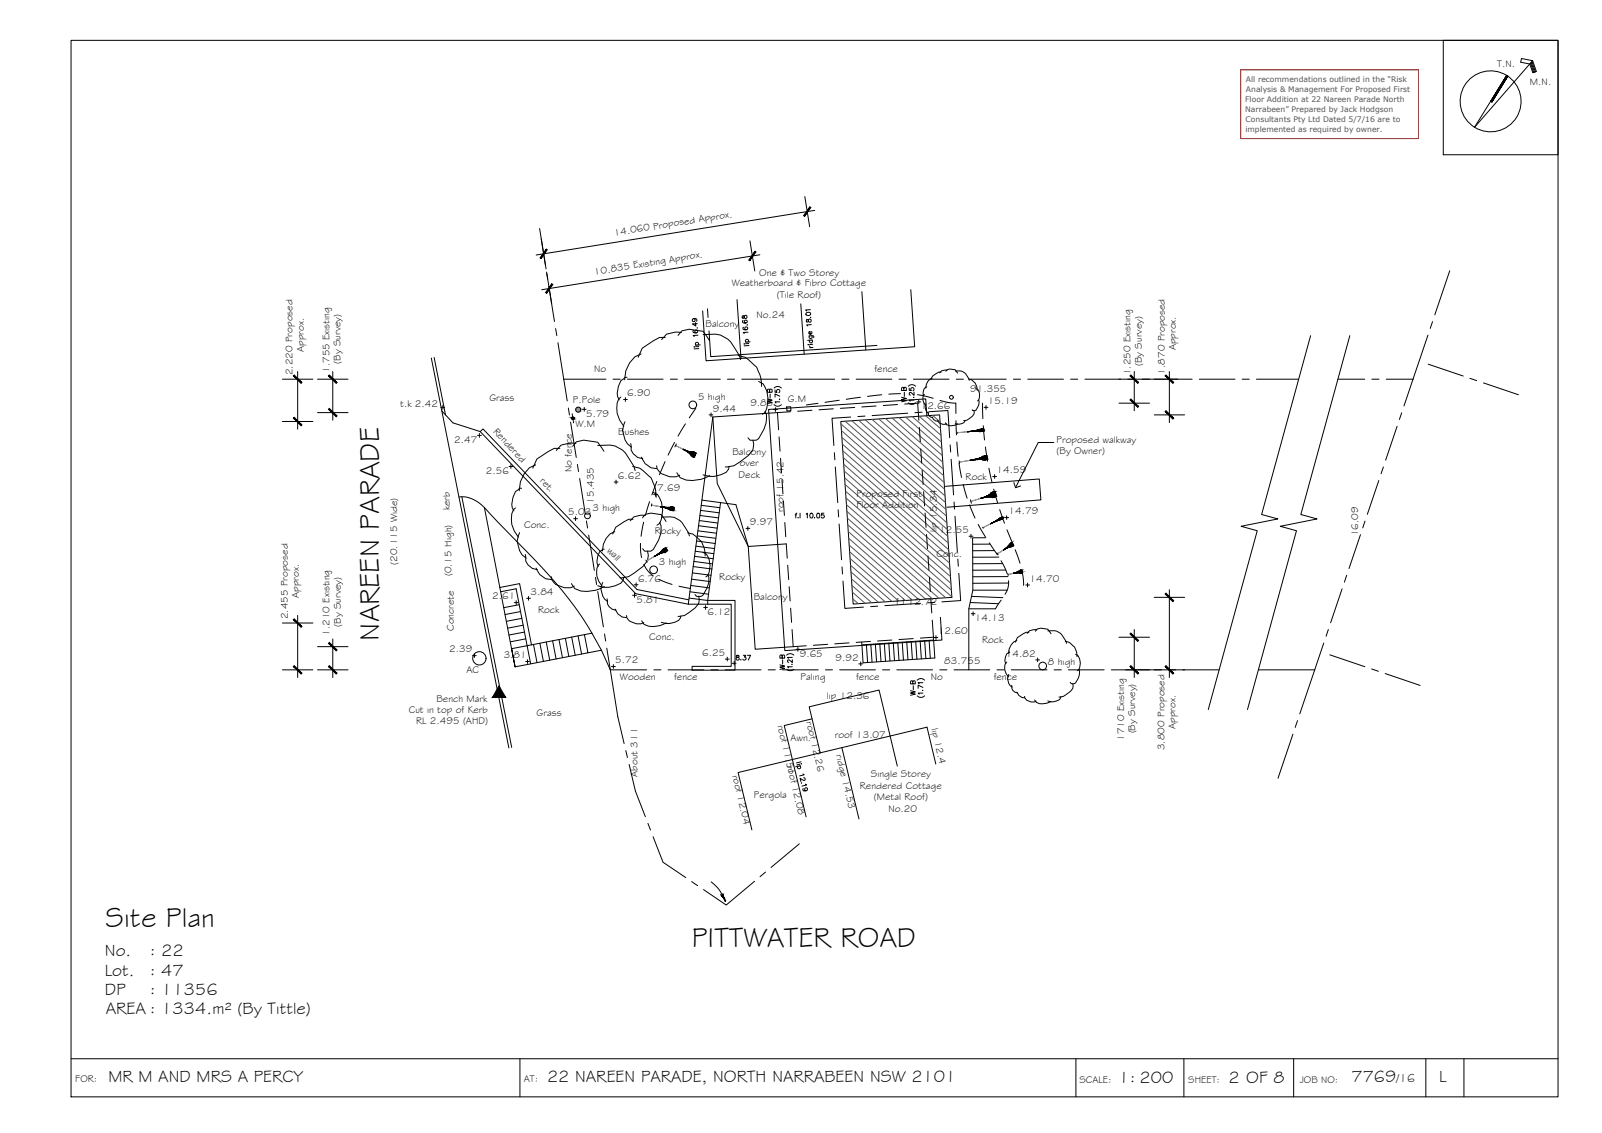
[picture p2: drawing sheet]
<svg xmlns="http://www.w3.org/2000/svg" width="420mm" height="297mm" viewBox="0 0 420 297" stroke-linecap="round" stroke-linejoin="round" font-family="sans-serif">
<!-- layer: NEWWORK -->
<path d="M220.5 110.5l25.9-1.7 3.2 47.8-25.8 1.8z" fill="none" stroke="#000" stroke-width=".26"/>
<!-- layer: EXISTING -->
<g fill="#000" stroke="#000" stroke-width=".26">
<path d="M150.3 109.8h.1zM181.6 119.7l.2 .1zM182.2 118.6l.2 .1zM257.5 113.1h.2zM257.4 112.5h.3zM258.2 119.6l.3-.1zM176.2 133.8l.2 .1zM176.3 133h.2zM258.4 120.5h.2zM260.4 129h.3zM260.8 130.3l.2-.1zM262.4 135.8l.2-.2z"/>
<path d="M262.6 136.1h.2zM174.1 143.9l.3-.1zM174.6 144.6h.2zM265.1 142.5l.1-.1zM265.5 143.2l.2-.1zM267.6 149.5h.2zM267.8 150.2h.1z"/>
<path d="M150 109.6h.2zM150 109.6h.2z"/>
<path d="M150 109.6h.2zM150 109.6h.2z"/>
<path d="M150 109.7h.3zM150 109.7h.3z"/>
<path d="M150 109.5h.2zM150 109.5h.2z"/>
<path d="M150.2 109.5h.2zM150.2 109.5h.2z"/>
<path d="M150.1 109.5h.1zM150.1 109.5h.1z"/>
<path d="M150.1 109.5h.1zM150.1 109.5h.1z"/>
<path d="M150.2 109.5h.3zM150.2 109.5h.3z"/>
<path d="M150 109.5l.2 .1zM150 109.5l.2 .1z"/>
<path d="M150.2 109.6h.3zM150.2 109.6h.3z"/>
<path d="M150 109.6h.2zM150 109.6h.2z"/>
<path d="M150.2 109.6h.3zM150.2 109.6h.3z"/>
<path d="M150 109.6l.2 .1zM150 109.6l.2 .1z"/>
<path d="M150 109.7h.3zM150 109.7h.3z"/>
<path d="M150.3 109.7h.2zM150.3 109.7h.2z"/>
<path d="M150 109.7h.3zM150 109.7h.3z"/>
<path d="M150 109.7l.3 .1zM150 109.7l.3 .1z"/>
<path d="M150 109.8h.3zM150 109.8h.3z"/>
<path d="M150 109.8h.3zM150 109.8h.3z"/>
<path d="M150 109.8h.3zM150 109.8h.3z"/>
<path d="M150.3 109.8h.1zM150.3 109.8h.1z"/>
<path d="M150.1 109.8h.2zM150.1 109.8h.2z"/>
<path d="M150.1 109.8h.2zM150.1 109.8h.2z"/>
<path d="M150.1 109.8l.2 .1zM150.1 109.8l.2 .1z"/>
<path d="M150.1 109.9h.2zM150.1 109.9h.2z"/>
<path d="M150.1 109.9h.2zM150.1 109.9h.2z"/>
<path d="M150.2 109.4h.2zM150.2 109.4h.2z"/>
<path d="M150.2 109.4h.2zM150.2 109.4h.2z"/>
<path d="M150.2 109.4l.2 .1zM150.2 109.4l.2 .1z"/>
<path d="M150.2 109.5h.2zM150.2 109.5h.2z"/>
<path d="M150.2 109.5h.3zM150.2 109.5h.3z"/>
<path d="M150.2 109.5l.3 .1zM150.2 109.5l.3 .1z"/>
<path d="M150.3 109.8h.2zM150.3 109.8h.1z"/>
<path d="M150.2 109.6h.3zM150.2 109.6h.3z"/>
<path d="M150.3 109.7l.2 .1zM150.3 109.7l.2 .1z"/>
<path d="M150.3 109.8h.2zM150.3 109.8h.2z"/>
<path d="M150.3 109.8h.2zM150.3 109.8h.2z"/>
<path d="M150.2 109.6l.3 .1zM150.2 109.6l.3 .1z"/>
<path d="M150.2 109.7h.3zM150.2 109.7h.3z"/>
<path d="M150.3 109.7h.2zM150.3 109.7h.2z"/>
<path d="M179.1 117.8l3.2 1.5zM180 118.3l2.3 1z"/>
<path d="M180 118.3l2.3 1.1zM180.4 118.5l1.9 .9z"/>
<path d="M179.1 117.8l3.2 1.5zM179.1 117.8l3.2 1.5z"/>
<path d="M180.4 118.5l1.9 .9zM180.8 118.8l1.5 .6z"/>
<path d="M180 118.2l2.4 1zM180 118.2l2.4 1z"/>
<path d="M180.8 118.8l1.4 .7zM180.9 118.9l1.3 .6z"/>
<path d="M180.5 118.3l1.9 .9zM180.5 118.3l1.9 .9z"/>
<path d="M180.9 118.9l1.3 .7zM181.2 119.2l1 .4z"/>
<path d="M180.9 118.4l1.5 .7zM180.9 118.4l1.5 .8z"/>
<path d="M181.2 119.2l.9 .4zM181.3 119.3l.8 .3z"/>
<path d="M181.3 119.3l.8 .4zM181.5 119.5l.6 .2z"/>
<path d="M181.2 118.5l1.2 .5zM181.2 118.5l1.2 .6z"/>
<path d="M181.5 119.5l.5 .2zM181.6 119.6l.4 .1z"/>
<path d="M181.6 119.6l.3 .2zM181.6 119.7l.3 .1z"/>
<path d="M181.5 118.5l.9 .4zM181.5 118.5l.9 .5z"/>
<path d="M181.6 119.7l.2 .1zM181.6 119.7l.2 .1z"/>
<path d="M181.6 118.5l.8 .3zM181.6 118.5l.8 .4z"/>
<path d="M181.9 118.6l.5 .2zM181.9 118.6l.5 .2z"/>
<path d="M182 118.6l.4 .1zM182 118.6l.4 .2z"/>
<path d="M182.1 118.6l.3 .1zM182.1 118.6l.3 .1z"/>
<path d="M253.7 113.2l4.3-.4zM254.8 113l3.2-.2z"/>
<path d="M254.8 113l3.2-.3zM255.4 113l2.6-.3z"/>
<path d="M253.7 113.2l4.3-.4zM253.7 113.2l4.3-.4z"/>
<path d="M254.9 113.1l3.1-.3zM254.9 113.1l3.1-.3z"/>
<path d="M255.4 113l2.6-.3zM256 112.9l2-.2z"/>
<path d="M256 112.9l1.9-.2zM256.3 112.8l1.6-.2z"/>
<path d="M255.4 113.1l2.6-.2zM255.4 113.1l2.6-.3z"/>
<path d="M256.3 112.8l1.6-.2zM256.6 112.7l1.3-.1z"/>
<path d="M256 113.1l2-.2zM256 113.1l2-.2z"/>
<path d="M256.6 112.7l1.3-.1zM256.8 112.7l1.1-.1z"/>
<path d="M256.3 113.1l1.6-.2zM256.3 113.1l1.7-.2z"/>
<path d="M256.8 112.7l1.1-.1zM257.1 112.6h.8z"/>
<path d="M256.7 113.1l1.2-.1zM256.7 113.1l1.2-.2z"/>
<path d="M257.1 112.6l.7-.1zM257.2 112.6l.6-.1z"/>
<path d="M256.8 113.1l1-.1zM256.8 113.1l1.1-.1z"/>
<path d="M257.2 112.6l.5-.1zM257.4 112.5h.3z"/>
<path d="M257.2 113.1h.6zM257.2 113.1l.6-.1z"/>
<path d="M257.4 119.9l1.3-.2zM257.6 119.8l1.1-.1z"/>
<path d="M257.3 113.1h.5zM257.3 113.1h.5z"/>
<path d="M257.4 113.1h.3zM257.4 113.1h.4z"/>
<path d="M257.6 119.8l1.1-.2zM257.9 119.7l.8-.1z"/>
<path d="M257.4 112.5h.3zM257.4 112.5h.2z"/>
<path d="M257.9 119.7l.7-.1zM258 119.6h.6z"/>
<path d="M258 119.6l.6-.1zM258.2 119.6l.4-.1z"/>
<path d="M258.2 119.6l.3-.1zM258.2 119.6l.3-.1z"/>
<path d="M173.1 132.8l3.6 .7zM174.1 133l2.6 .5z"/>
<path d="M174.1 133l2.6 .5zM174.5 133.2l2.2 .3z"/>
<path d="M173.1 132.8l3.6 .6zM173.1 132.8l3.6 .7z"/>
<path d="M174.5 133.2l2.2 .3zM175 133.3l1.7 .2z"/>
<path d="M174.1 133l2.6 .4zM174.1 133l2.6 .4z"/>
<path d="M175 133.3l1.7 .3zM175.3 133.4l1.4 .2z"/>
<path d="M174.6 133l2.1 .3zM174.6 133l2.1 .4z"/>
<path d="M175.3 133.4l1.3 .3zM175.5 133.5l1.1 .2z"/>
<path d="M175.1 133l1.6 .3zM175.1 133l1.6 .3z"/>
<path d="M175.5 133.5l1.1 .2zM175.7 133.6l.9 .1z"/>
<path d="M175.3 133l1.4 .2zM175.3 133l1.4 .3z"/>
<path d="M175.7 133.6l.9 .1zM175.9 133.7h.7z"/>
<path d="M175.6 133l1.1 .2zM175.6 133l1.1 .2z"/>
<path d="M175.9 133.7l.6 .1zM176.1 133.8h.4z"/>
<path d="M176.1 133.8h.4zM176.2 133.8h.3z"/>
<path d="M175.8 133l.8 .1zM175.8 133l.9 .2z"/>
<path d="M176.1 133h.5zM176.1 133l.5 .1z"/>
<path d="M176.2 133h.4zM176.2 133h.4z"/>
<path d="M176.3 133h.2zM176.3 133h.3z"/>
<path d="M176.2 133.8l.2 .1zM176.2 133.8l.2 .1z"/>
<path d="M254.4 120.7l4.5-.7zM255.6 120.5l3.3-.5z"/>
<path d="M254.4 120.7l4.5-.7zM254.4 120.7l4.5-.7z"/>
<path d="M255.6 120.5l3.3-.6zM256.2 120.3l2.7-.4z"/>
<path d="M256.2 120.3l2.6-.4zM256.8 120.1l2-.2z"/>
<path d="M255.6 120.5l3.3-.4zM255.6 120.5l3.3-.5z"/>
<path d="M256.8 120.1l2-.3zM257.1 120.1l1.7-.3z"/>
<path d="M256.2 120.5l2.7-.4zM256.2 120.5l2.7-.4z"/>
<path d="M257.1 120.1l1.7-.3zM257.4 119.9l1.4-.1z"/>
<path d="M257.1 130.7l4-1.2zM258.2 130.3l2.9-.8z"/>
<path d="M256.8 120.5l2.1-.3zM256.8 120.5l2.1-.4z"/>
<path d="M257.1 120.5l1.7-.3zM257.1 120.5l1.8-.3z"/>
<path d="M257.5 120.5l1.3-.2zM257.5 120.5l1.3-.3z"/>
<path d="M257.7 120.5l1-.1zM257.7 120.5l1.1-.2z"/>
<path d="M258.2 130.3l2.9-.9zM258.7 130.1l2.4-.7z"/>
<path d="M258.1 120.5h.6zM258.1 120.5l.6-.1z"/>
<path d="M257.1 130.7l4-1.1zM257.1 130.7l4-1.2z"/>
<path d="M258.2 120.5h.5zM258.2 120.5h.5z"/>
<path d="M258.3 120.5h.3zM258.3 120.5h.4z"/>
<path d="M258.7 130.1l2.4-.7zM259.2 129.9l1.9-.5z"/>
<path d="M258.2 130.4l3-.8zM258.2 130.4l3-.8z"/>
<path d="M259.2 129.9l1.9-.6zM259.5 129.7l1.6-.4z"/>
<path d="M258.8 130.3l2.4-.6zM258.8 130.3l2.4-.7z"/>
<path d="M259.5 129.7l1.5-.5zM259.8 129.5l1.2-.3z"/>
<path d="M259.3 130.3l1.9-.5zM259.3 130.3l1.9-.5z"/>
<path d="M259.7 137.3l3.2-1.6zM260.6 136.9l2.3-1.2z"/>
<path d="M259.8 129.5l1.1-.3zM259.9 129.4l1-.2z"/>
<path d="M259.9 129.4l1-.3-.7 .1zM260.2 129.2l.7-.1z"/>
<path d="M259.6 130.3l1.6-.4zM259.6 130.3l1.6-.5z"/>
<path d="M260 130.2l1.2-.3zM260 130.2l1.2-.3z"/>
<path d="M260.2 129.2l.6-.2zM260.3 129.1l.5-.1z"/>
<path d="M260.3 129.1l.5-.1zM260.4 129h.4z"/>
<path d="M260.1 130.3l1-.2zM260.1 130.3l1.1-.4-.1 .2z"/>
<path d="M259.7 137.3l3.2-1.5zM259.7 137.3l3.2-1.6z"/>
<path d="M260.5 130.3l.6-.2zM260.5 130.3l.6-.2z"/>
<path d="M260.4 129h.3zM260.4 129h.3z"/>
<path d="M260.7 130.3l.4-.1zM260.7 130.3l.4-.2z"/>
<path d="M260.8 130.3l.2-.1zM260.8 130.3l.3-.1z"/>
<path d="M261 136.7l1.9-1zM260.6 136.9l2.3-1.2z"/>
<path d="M261 136.7l1.9-1zM261.4 136.4l1.5-.7z"/>
<path d="M260.6 136.9l2.3-1.1zM260.6 136.9l2.3-1.1z"/>
<path d="M261.4 136.4l1.5-.7zM261.6 136.3l1.3-.6z"/>
<path d="M261.1 136.7l1.8-.9zM261.1 136.7l1.8-.9z"/>
<path d="M261.6 136.3l1.3-.6zM261.9 136.1l1-.4z"/>
<path d="M261.5 136.5l1.4-.7zM261.5 136.5l1.4-.7z"/>
<path d="M261.9 136.1l.9-.4zM262 136.1l.8-.4z"/>
<path d="M261.7 136.5l1.2-.6zM261.7 136.5l1.2-.7z"/>
<path d="M262 136.1l.8-.5zM262.2 135.9l.6-.3z"/>
<path d="M262 136.3l.9-.4zM262 136.3l.9-.4z"/>
<path d="M262.2 135.9l.5-.3zM262.3 135.8l.4-.2z"/>
<path d="M262.3 135.8l.4-.2zM262.4 135.8l.3-.2z"/>
<path d="M262.1 136.3l.8-.3zM262.1 136.3l.8-.4z"/>
<path d="M262.4 136.2l.5-.2zM262.4 136.2l.5-.2z"/>
<path d="M262.5 136.2l.3-.2zM262.5 136.2l.4-.2z"/>
<path d="M262.6 136.2l.2-.1zM262.6 136.2l.2-.2z"/>
<path d="M262.4 135.7l.2-.1zM262.4 135.7h.2z"/>
<path d="M171.5 145.9l3.3-1.9zM172.4 145.4l2.4-1.4z"/>
<path d="M172.4 145.4l2.4-1.4zM172.8 145.1l2-1.1z"/>
<path d="M171.5 145.9l3.3-1.8zM171.5 145.9l3.3-1.9z"/>
<path d="M172.8 145.1l2-1.1zM173.2 144.8l1.6-.8z"/>
<path d="M172.5 145.5l2.3-1.4zM172.5 145.5l2.3-1.4z"/>
<path d="M173.2 144.8l1.5-.9zM173.4 144.6l1.3-.7z"/>
<path d="M172.9 145.2l2-1zM172.9 145.2l1.9-1.1z"/>
<path d="M173.4 144.6l1.3-.7zM173.7 144.4l1-.5z"/>
<path d="M173.4 145l1.5-.8zM173.4 145l1.5-.8z"/>
<path d="M173.7 144.3v.1l.9-.6zM173.7 144.3l.9-.5z"/>
<path d="M173.7 144.3l.9-.5zM174 144.1l.6-.3z"/>
<path d="M173.6 144.9l1.3-.6zM173.6 144.9l1.3-.7z"/>
<path d="M174 144.1l.5-.3zM174.1 144l.4-.2z"/>
<path d="M173.9 144.8l1-.5zM173.9 144.8l1-.5z"/>
<path d="M174.1 144l.3-.2zM174.1 143.9l.3-.1z"/>
<path d="M174.1 144.8l.8-.4zM174.1 144.8l.8-.5z"/>
<path d="M174.2 143.9l.2-.1zM174.2 143.9l.1-.1z"/>
<path d="M174.4 144.7l.4-.2zM174.4 144.7l.5-.3z"/>
<path d="M174.5 144.7l.3-.2zM174.5 144.7l.3-.2z"/>
<path d="M174.6 144.7l.2-.1zM174.6 144.7l.2-.2z"/>
<path d="M263.1 144.2l2.5-1.6zM263.8 143.8l1.8-1.2z"/>
<path d="M263.8 143.8l1.8-1.2zM264.1 143.5l1.5-.9z"/>
<path d="M263.1 144.2l2.5-1.5zM263.1 144.2l2.5-1.5z"/>
<path d="M264.1 143.5l1.5-.9zM264.4 143.2l1.2-.6z"/>
<path d="M263.8 143.8l1.8-1.1zM263.8 143.8l1.8-1.1z"/>
<path d="M264.5 143.1l-.1 .1 1.1-.7zM264.5 143.1l1-.6z"/>
<path d="M264.7 142.9l-.2 .2 1-.6zM264.7 142.9l.8-.4z"/>
<path d="M264.2 143.6l1.5-.8zM264.2 143.6l1.4-.9z"/>
<path d="M264.8 142.8l.6-.4zM264.8 142.8l.6-.4z"/>
<path d="M264.5 143.5l1.2-.7zM264.5 143.5l1.2-.7z"/>
<path d="M264.9 142.6l-.1 .2 .6-.4zM264.9 142.6l.5-.2z"/>
<path d="M264.9 142.6l.4-.2zM265 142.6l.3-.2z"/>
<path d="M264.7 143.4l1-.5zM264.7 143.4l1-.6z"/>
<path d="M265.1 142.5l.2-.1zM265.1 142.5l.2-.1z"/>
<path d="M265 143.3l.7-.4zM265 143.3l.7-.4z"/>
<path d="M265.1 142.5l.1-.1zM265.1 142.5l.1-.1z"/>
<path d="M265.1 143.3l.6-.3zM265.1 143.3l.6-.4z"/>
<path d="M265.3 143.2l.4-.1zM265.3 143.2l.4-.2z"/>
<path d="M265.4 143.2l.3-.1zM265.4 143.2l.3-.1z"/>
<path d="M265.5 143.2l.2-.1zM265.5 143.2l.2-.1z"/>
<path d="M265.7 150.3l2.3-.5zM266.3 150.1l1.7-.3z"/>
<path d="M266.3 150.1l1.7-.3zM266.6 150l1.4-.3z"/>
<path d="M265.7 150.3l2.3-.5zM265.7 150.3l2.3-.5z"/>
<path d="M266.6 150l1.4-.3zM266.9 149.9l1.1-.2z"/>
<path d="M266.4 150.2l1.6-.3zM266.4 150.2l1.6-.4z"/>
<path d="M266.9 149.9l1.1-.2zM267.1 149.9l.9-.2z"/>
<path d="M266.7 150.2l1.3-.3zM266.7 150.2l1.3-.3z"/>
<path d="M267.1 149.9l.8-.2zM267.2 149.8l.7-.1z"/>
<path d="M267 150.1l1-.1zM267 150.1l1-.2z"/>
<path d="M267.2 149.8l.7-.2zM267.3 149.7l.6-.1z"/>
<path d="M267.1 150.2l.9-.2zM267.1 150.2l.9-.2z"/>
<path d="M267.3 149.7l.6-.1zM267.5 149.6h.4z"/>
<path d="M267.3 150.2l.7-.2zM267.3 150.2l.7-.2z"/>
<path d="M267.5 149.6l.3-.1zM267.6 149.6l.2-.1z"/>
<path d="M267.6 149.6l.2-.1zM267.6 149.5h.2z"/>
<path d="M267.4 150.2l.6-.1zM267.4 150.2l.6-.2z"/>
<path d="M267.6 150.2l.3-.1zM267.6 150.2l.4-.1z"/>
<path d="M267.7 150.2h.2zM267.7 150.2l.2-.1z"/>
<path d="M267.6 149.5h.2zM267.6 149.5h.1z"/>
</g>
<!-- layer: TEXT -->
<g fill="#000" stroke="#000" stroke-width=".26">
<path d="M189.2 234.8l.2-.1 .4 .6zM189.8 235.5l.5 .9z"/>
<path d="M130.9 179.8l1.7 3h-3.4zM129.2 182.8h3.4z"/>
<path d="M189.2 234.8l.7 .6zM189.2 234.8l.7 .6z"/>
<path d="M189.5 235.1l.4 .4zM189.5 235.1l.4 .4z"/>
<path d="M189.6 235.2l.4 .5zM189.6 235.2l.4 .5z"/>
<path d="M189.4 234.7l.4 .6zM189.4 234.7l.3-.2v.5z"/>
</g>
<!-- layer: HATCH -->
<g fill="none" stroke="#545454" stroke-width=".26">
<path d="M220.6 111.1l27.6 24.2M220.7 112.9l27.6 24.1M220.8 114.7l27.6 24.1M220.9 116.4l27.7 24.2M221.1 118.2l27.6 24.1M221.2 120l27.6 24.1M221.7 110.4l26.4 23.1M223.4 110.3l24.6 21.5M225.2 110.2l22.6 19.8M227 110.1l20.7 18.1M228.7 110l18.9 16.5M230.5 109.8l17 14.9"/>
<path d="M232.2 109.7l15.2 13.3M234 109.6l13.3 11.6M235.8 109.5l11.3 9.9M237.5 109.4l9.5 8.3M239.3 109.3l7.6 6.6M241.1 109.1l5.7 5M242.8 109l3.9 3.4M244.6 108.9l1.9 1.7M246.4 108.8h.1M221.3 121.7l27.6 24.2M221.4 123.5l27.6 24.1M221.5 125.3l27.7 24.1"/>
<path d="M221.6 127l27.7 24.2M221.8 128.8l27.6 24.1M221.9 130.5l27.6 24.2M222 132.3l27.6 24.2M222.1 134.1l25.9 22.6M222.2 135.8l24.1 21M222.4 137.6l22.1 19.4M222.5 139.4l20.2 17.7M222.6 141.1l18.4 16.1M222.7 142.9l16.5 14.4M222.8 144.6l14.7 12.8M223 146.4l12.7 11.2"/>
<path d="M223.1 148.2l10.8 9.5M223.2 149.9l9 7.9M223.3 151.7l7.1 6.2M223.4 153.5l5.2 4.5M223.5 155.2l3.4 3M223.7 157l1.4 1.3"/>
</g>
<!-- layer: BORDER -->
<g fill="none" stroke="#000" stroke-width=".26">
<path d="M18.6 10.6h390v277h-390zM378.5 10.6h30.1v30h-30.1zM395.5 20l-4.2 6.8M401.4 16.6l.8 2.4M401.6 16.4l.9 2.5M401.8 16.1l.9 2.8M402 15.9l.9 2.8-.9 .4-.8-2.3-2.4-.5 .2-1 3 .6-15.3 17.5 8.5-13.6M18.6 277.6h390M136.4 277.6v10M282.2 277.6v10M310.5 277.6v10M339.3 277.6v10"/>
<path d="M374 277.6v10M383.9 277.6v10"/>
<circle cx="390.9" cy="26.6" r="8"/>
</g>
<g fill="#000" stroke="#000" stroke-width=".26">
<path d="M395.2 19.8l-4.2 6.8zM395.2 19.8l.2 .2-4.4 6.6z"/>
<path d="M395.4 20l-4.4 6.6 .3 .2zM395.4 20l-4.1 6.8z"/>
</g>
<!-- layer: VEGSPREAD -->
<g fill="none" stroke="#000" stroke-width=".26">
<path d="M164.5 98.9h-.6l-1.1 .9-.6 1.5-.3 1.8 .1 .9 .4 .9M168.1 92.8l-1.6 .7-1.4 1.7-1 2-.3 2.4M174.5 88.5h-1.5l-4.5 2.8-1.1 2.4M177.8 87.9l1-1.1 1.9-.5 3.7 .6 1.6 2.3M178.7 87.2l-1.6-.1-2.3 .5-1.3 1.4M184.4 87.7a7 7 0 0 1 7.3 2l2.2 3.5 .3 1.1M193.6 93.2l1.8 .5 .9 .6 2.1 1.9 .5 1.1a7.6 7.6 0 0 1 .8 4M244.4 99.2a2.59 2.59 0 0 0-1.6 2.5M246.8 97.6a3.1 3.1 0 0 0-2.7 1.9M248.1 97.3a1.82 1.82 0 0 1 2.8 .2l.2 .3M248.4 97.1a1.9 1.9 0 0 0-1.9 .7M250.5 97.3a2.99 2.99 0 0 1 3.7 2.4"/>
<path d="M254 99.3a3 3 0 0 1 2.3 3.1M146.8 117.6h-1.5l-4.5 2.7-1.1 2.4M150.2 117l1-1.2 1.9-.4 3.7 .5 1.6 2.4M151.1 116.3l-1.7-.1-2.2 .5-1.3 1.4M156.8 116.8a7 7 0 0 1 7.2 1.9l2.3 3.6 .3 1.1M162.8 104.1l-.5 .4a6.6 6.6 0 0 0 1.3 7.3M163.9 110.6a4.9 4.9 0 0 0 1.8 6.7M165.4 116.3l.1 .6a3.1 3.1 0 0 0 3.1 3.4M168.2 119.8a4.1 4.1 0 0 0 4 3.1M197.5 115.4l.2 1.1-.2 1.4-1.2 1.5-3.8 2.7-2.3 .3M199 100l1.2 .7a7.2 7.2 0 0 1 .5 7.4l-.8 .5M200.6 107.9l.4 .8a8.6 8.6 0 0 1-2 6.3l-.7 .4h-1.6l-.5-.6"/>
<path d="M242.5 103.4a2.18 2.18 0 0 0 .2 2.9M242.9 105.8a1.87 1.87 0 0 0 .6 2.5M243.1 101.5h-.2a1.85 1.85 0 0 0-.6 2.2M243.4 108a1.25 1.25 0 0 0 1.2 1.5M244.5 109.3l.1 .3a1.64 1.64 0 0 0 1.4 .8M246 110.2v.2a1.64 1.64 0 0 0 2.2 .7M248 110.8a2 2 0 0 0 2.8 .5l.4-.2M253.1 110.3a1.9 1.9 0 0 1-2.6 .8M255.4 107.6l.1 .5a2.9 2.9 0 0 1-2.6 2.2h-.2M256 101.9a2.09 2.09 0 0 1 .4 3.2M256.6 104.8a2.48 2.48 0 0 1-.8 2.8h-.6l-.2-.2M135.2 133.2l-.5 .4a6.6 6.6 0 0 0 1.3 7.2"/>
<path d="M136.3 139.7a4.9 4.9 0 0 0 1.7 6.6M136.8 128h-.5l-1.1 .9-.7 1.5-.3 1.8 .1 .9 .5 .8M140.5 121.9l-1.6 .7-1.4 1.6-1 2.1-.3 2.4M161.2 139.4a5.2 5.2 0 0 0-3.2 5.1M165.9 122.3l1.9 .4 .8 .7 2.2 1.9 .4 1.1a7.6 7.6 0 0 1 .9 4M166 136.1h-1.1l-3.4 2.1-.8 1.8M168.5 135.7l.8-.9 1.4-.3 2.7 .4 1.3 1.8M169.2 135.2l-1.2-.1-1.7 .4-1 1M171.3 129.1l1.2 .6a7.2 7.2 0 0 1 .6 7.5l-.8 .5M172.2 122.1l.1 .8a4.4 4.4 0 0 0 6 1.7M173 137l.4 .8a8.6 8.6 0 0 1-2.1 6.3l-.6 .4h-1.6l-.6-.6M173.4 135.6a5.1 5.1 0 0 1 6.1 2.4l1.1 1.7 .2 .8"/>
<path d="M177.5 123.9l.9 1.3a8.1 8.1 0 0 0 7.7-.5M180.3 139.7a5.4 5.4 0 0 1 4 3.1l.5 1.3 .1 1.7M191.2 122.3l-.1 .7-.6 .8a6.6 6.6 0 0 1-6.1 .7M137.8 145.4l.1 .6a3.1 3.1 0 0 0 3 3.3M140.6 148.9a4.2 4.2 0 0 0 4 3M144.6 151.2l.1 .7a4.4 4.4 0 0 0 5.9 1.8M149.9 153l.8 1.3a8.1 8.1 0 0 0 7.8-.5M157.3 147.9a3.1 3.1 0 0 0-.7 3.2l.4 1.3 .8 1.2M158.1 152.7a3.7 3.7 0 0 0 1.3 5M158.5 144a2.28 2.28 0 0 0-1.7 1.8l-.2 1.3 .4 1.3M159.2 157l.1 .5a2.29 2.29 0 0 0 2.3 2.5M161.3 159.7a3.1 3.1 0 0 0 3 2.2"/>
<path d="M163.6 151.4l-.1 .7-.7 .8a6.6 6.6 0 0 1-6 .7M169.8 144.5l.2 1.1-.2 1.4-1.2 1.5-3.7 2.7-2.3 .3M183.2 156.4l.2 .8-.2 1-.8 1.1-2.9 2.1-1.7 .2M184.4 144.8a3.4 3.4 0 0 1 1.8 3.5l-.5 2.5-.6 .4M185.6 150.7a4 4 0 0 1-.2 3.5l-1 1.8-.5 .4h-1.2l-.4-.5M164.3 161.4l.1 .5a3.3 3.3 0 0 0 4.5 1.3M168.3 162.7l.6 1a6 6 0 0 0 5.9-.4M178.5 161.5v.5a4.2 4.2 0 0 1-4.6 1.3l-.5-.2M264 173.6a2.87 2.87 0 0 0 .4 3.8M264.6 176.8a2.49 2.49 0 0 0 .8 3.4M264.8 171a1.79 1.79 0 0 0-1.2 2.1l.2 .9M265.3 179.7a1.68 1.68 0 0 0 1.6 2"/>
<path d="M266.7 167.9a3.4 3.4 0 0 0-2.2 3.4M269.9 165.8h-.8l-2.3 1.4-.5 1.2M271.5 165.5l.5-.6 1-.2 1.8 .3 .8 1.2M272 165.1a2.61 2.61 0 0 0-2.6 .9M274.8 165.4a3.4 3.4 0 0 1 4.1 1.6l.8 1.7M279.4 168.1a3.9 3.9 0 0 1 3.1 4.1M281.4 179.3v1.2a5.3 5.3 0 0 1-3.7 2.2M282.1 171.5a2.81 2.81 0 0 1 .5 4.3M282.9 175.5a3.4 3.4 0 0 1-1.1 3.8h-.8l-.3-.4M266.7 181.5a2.03 2.03 0 0 0 2 1.5M268.7 182.6l.1 .4a2.18 2.18 0 0 0 2.9 .8M271.4 183.5a2.69 2.69 0 0 0 3.8 .6l.5-.2"/>
<path d="M278.2 182.7v.3a2.89 2.89 0 0 1-3.4 .8"/>
<circle cx="181.7" cy="106.2" r="1.01"/>
<circle cx="249.5" cy="104.2" r=".5"/>
<circle cx="154.1" cy="135.2" r=".75"/>
<circle cx="171.4" cy="149.4" r="1.01"/>
<circle cx="273.5" cy="174.6" r="1.01"/>
</g>
<!-- layer: BOUNDARY -->
<g fill="none" stroke="#000" stroke-width=".26">
<path d="M141.5 59.9l1.6 9.6M143.3 71.3l.3 1.9M143.9 75l1.5 9.3M380.2 71l-3.9 11.5M145.7 86.1l.3 1.9M146.3 89.8l2.5 15.3M147.9 99.4h11M160.8 99.4h1.9M164.5 99.4h9.4M175.8 99.4h1.9M179.5 99.4h9.4M190.8 99.4h1.9"/>
<path d="M194.5 99.4h9.4M205.8 99.4h1.9M209.5 99.4h9.4M220.8 99.4h1.9M224.5 99.4h9.4M239.6 99.4h9.3M250.8 99.4h1.9M254.5 99.4h9.4M265.8 99.4h1.9M269.5 99.4h9.4M280.8 99.4h1.9M284.6 99.4h9.3"/>
<path d="M295.8 99.4h1.9M299.5 99.4h9.4M310.8 99.4h1.9M314.5 99.4h9.4M325.8 99.4h1.9M329.5 99.4h11.1M350.9 99.4h7M359.8 99.4h1.9M363.6 99.4h7M370.6 99.4l-2.4 7M374.5 87.9l-3.9 11.5M374.6 95.5l9.2 3.1"/>
<path d="M375.7 84.3l-.6 1.8M385.5 99.2l1.8 .6M149.1 107l.3 1.8M149.7 110.7l1.4 9.2M366.4 111.8l-3 8.8M367.6 108.2l-.6 1.8M389.1 100.4l9.2 3.1M151.4 121.8l.3 1.8M152 125.5l1.5 9.2M153.8 136.6l.3 1.8M358 136.6l-.6 1.8M361.6 126l-3 8.8"/>
<path d="M362.8 122.4l-.6 1.8M154.4 140.3l1.5 9.2M156.2 151.4l.3 1.8M156.8 155.1l1.4 9.3M352 154.4l-3 8.9M353.2 150.8l-.6 1.8M356.8 140.2l-3 8.8M158.5 166.2l.3 1.9M159.1 169.9l1 5.7M160.1 175.6l1.9 12.4 1.7 6.9M160.1 175.6h9.5M171.5 175.6h1.8"/>
<path d="M175.2 175.6h9.4M186.5 175.6h1.8M190.2 175.6h9.4M201.5 175.6h1.8M205.2 175.6h9.4M216.5 175.6h1.8M220.2 175.6h9.4M231.5 175.6h1.8M235.2 175.6h9.4M246.5 175.6h1.8M250.2 175.6h9.4M261.5 175.6h1.8"/>
<path d="M265.2 175.6h9.4M276.5 175.6h1.8M280.2 175.6h9.4M291.5 175.6h1.8M295.2 175.6h9.4M306.5 175.6h1.8M310.2 175.6h9.6M330 175.6h14.8M344.8 175.6l-3.9 11.5M347.2 168.6l-2.4 7M348.4 165l-.6 1.8M348.8 171.7l9.2 3.1"/>
<path d="M359.7 175.4l1.8 .6M363.3 176.6l9.2 3.1M164.1 196.8l.5 1.8M339.1 192.5l-3.9 11.5M340.3 188.9l-.6 1.8M165 200.4l1.7 7 2.6 6.7M169.9 215.9l.7 1.7M171.3 219.4l2.6 6.7 6 4M181.4 231.1l1.6 1.1M197.9 231l-7.4 6.3-6-4.1M200.8 228.6l-1.5 1.2M209.6 221.2l-7.4 6.2"/>
</g>
<!-- layer: EXISTING -->
<g fill="none" stroke="#000" stroke-width=".26">
<path d="M113.1 93.9l20.4 102.2M113.9 93.7l2.9 15.1M115.9 107.8l2.9 3.1 7.1 2.2M125.9 113.1l.8-.6 40.4 42.1 13.6 2.7M125.9 113.1l40.8 42.6 13.8 2.7M150.1 108.5l.3 2.4M177.4 116.4l-.4 .8M181.2 119.5l.9 .4M181.7 118.3l1 .5M187 109.3l-2.9 21.8 8.9 1.2 3.2 11 1.9 26.9 9.9-.7M187 109.3l1.1 17.5 8.1 16.5 10-.7 .3 3.7M203.9 108.2l.3 4.5"/>
<path d="M203.9 108.2l-16.9 1.1M204.3 114.5l.3 3.8M206.3 106.7l1.1-.1v1.1l-1 .1zM207.3 107.9l-3.4 .3M212.9 107.6l-3.7 .2M218.6 107.2l-3.8 .2M224.2 106.8l-3.8 .3M229.8 106.4l-3.8 .3M235.4 106.1l-3.7 .2M237.3 105.9l3.4-.2 .3 4.5M241.1 112.1l.3 3.7M241.5 117.7l.2 3.7"/>
<path d="M251 113.3v.4M258.1 112.4l-1.3 .2M258.2 113.1l-1.4 .1M258.9 119.4l-1.4 .2M120.4 130.3a8 8 0 0 1 6.6 2.8l1.9 2a319.4 319.4 0 0 1 18.6 19.8 79.3 79.3 0 0 1 7.7 11.1M121.1 130.2l13.1 65.8M127 133.1l4.1 20.9M170.9 132.1l-.1 .6M175.6 133.7l1.1 .2M175.8 132.8l1.1 .2M183 139.2l4.9 .6M183.2 137.8l4.9 .7"/>
<path d="M183.4 136.5l4.9 .6M183.6 135.1l4.9 .7M183.7 133.8l4.9 .6M183.9 132.5l4.9 .6M184.1 131.1l-2.3 17.4M189 131.8l-3.4 25.6M204.7 120.2l.3 3.7M205.1 125.8l.2 3.7M205.5 131.4l.2 3.7M205.8 137l.3 3.7M241.9 123.3l.2 3.7M242.2 128.9l.3 3.7"/>
<path d="M242.6 134.5l.3 3.8M251.6 120.9l.1 .6M254.5 131l.3 .9M257.7 138.2l.2 .3M259.1 120.5l-1.4 .2M261.1 128.8l-1.3 .4M261.5 130.1l-1.3 .4M262.9 135.5l-1 .5M263.2 135.9l-1 .5M131.1 154l5.2-1 3.1 16.1M131.1 154l.2 1.1M132.1 159.3l3 15.5-.9-4.7 4-.8 1 4.7"/>
<path d="M136.2 158.5l-4.1 .8-.8-4.2 4.1-.7 2.8 14.9 15.1-2.9 .9 4.7-19.1 3.7M169.4 146.8l.3 .6M174.7 143.5l-1 .6M175.2 144.3l-1.1 .7M180.7 156.8l4.9 .6M180.9 155.1l4.9 .7M181.2 153.5l4.8 .6M181.4 151.8l4.9 .7M181.6 150.2l4.9 .6M181.8 148.5l-1.3 9.9h11.3v16.3h-10.3v1h11.3v-18.3h-7.2M181.8 148.5l4.9 .7M182 147.2l4.9 .6"/>
<path d="M182.2 145.9l4.9 .6M182.3 144.5l4.9 .7M182.5 143.2l4.9 .6M182.7 141.8l4.9 .7M182.9 140.5l4.9 .6M206.6 148.2l.2 3.7M207 153.8l.2 3.8M207.4 159.4l.2 3.8M243 140.1l.3 3.8M243.4 145.7l.2 3.8M243.8 151.4l.2 3.7M244.1 157l.3 3.7"/>
<path d="M254.1 159.6h7M254.5 158l7.4 .3M254.8 156.4l8.2 .3M255.2 154.7h8.9M258.6 141h-3.5l.1 13.7-1.1 4.9v16M259.7 142.7h-4.6M260.8 144.3l-5.7 .1M261.5 145l.3 .5M262 146.1h-6.9M263 147.8h-7.9M263.8 149.5h-8.7M264.3 150.4l.1 .5"/>
<path d="M264.4 151.2h-9.3M264.5 152.9h-9.3M265.5 142.2l-.8 .5M265.9 143l-.7 .5M268 149.4l-.7 .2M268.1 150.1l-.7 .2M136.5 160.3l-4.1 .8M136.9 162.1l-4.1 .8M137.2 163.9l-4.1 .8M137.6 165.7l-4.1 .8M137.9 167.5l-4.1 .8M139.9 169l1 4.7"/>
<path d="M141.6 168.6l.9 4.8M143.3 168.3l.9 4.8M144.9 168l.9 4.8M146.6 167.7l.9 4.7M148.3 167.4l.9 4.7M149.9 167l1 4.8M151.6 166.7l.9 4.8M155.2 166l-1.9 .4M155.2 166l2.5 4.5M157.7 170.5l-3.5 .6M157.7 170.5l2.4 5.1M207.7 165.1l.3 4.4"/>
<path d="M211.5 169.3l-3.5 .2M217.1 168.9l-3.8 .3M222.7 168.5l-3.8 .3M227.2 169l.3 4.7M228.3 168.2l-3.8 .2M228.4 168.9l.3 4.7M229.6 168.8l.3 4.7M230.7 168.8l.4 4.7M231.9 168.7l.3 4.7M233.1 168.6l.3 4.7M233.9 167.8l-3.7 .3M234.3 168.5l.3 4.7"/>
<path d="M235.5 168.4l.3 4.7M236.6 168.4l.3 4.7M237.8 168.3l.3 4.7M239 168.2l.3 4.7M239.5 167.4l-3.7 .3M240.2 168.1l.3 4.7M241.3 168l.3 4.7M242.5 168l.3 4.6M243.7 167.9l.3 4.7M244.5 162.6l.3 4.5M244.8 167.1l-3.4 .2M244.8 167.1l.1 .7"/>
<path d="M244.9 167.8l.3 4.7-18.8 1.3-.4-5.5M244.9 167.8l-18.9 1.3"/>
</g>
<!-- layer: TEXT1 -->
<g fill="none" stroke="#000" stroke-width=".26">
<path d="M185.6 157.4v1"/>
<circle cx="150.2" cy="109.6" r=".24"/>
<circle cx="151.7" cy="107.4" r=".67"/>
</g>
<!-- layer: TEXT -->
<g fill="none" stroke="#000" stroke-width=".26">
<path d="M186.5 231.2l1.7 1.5 1.2 1.9-.2 .2-.2-.3M189.6 234.2l.7 2.2"/>
<circle cx="125.7" cy="172.6" r="1.75"/>
</g>
<!-- layer: ROOFPLAN EXIST. -->
<path d="M210 79.7l.9 13.2M226 76.5l1.1 15.3M238.9 75.9l1 15-45.6 3.1-1-15.4M184.3 81.5l.9 13.1 9.1-.6M185.6 81l.1 2.2M186 86.8l.4 6.7 43.6-2.9M213 188.5l-7.3 1.7 2.1 8.9 7.3-1.7M215.1 197.4l-2.9-12.1 18.4-4.4 4.7 19.9M215.1 197.4l28-6.8 2.3 9.7M220.8 196l4.5 18.7M211.4 214.2l-3.6-15.1-14.2 3.4 3.6 15.1" fill="none" stroke="#000" stroke-width=".26"/>
<!-- layer: HGTS_11 -->
<g fill="none" stroke="#000" stroke-width=".26">
<path d="M181.9 86.6h-.1a.57 .57 0 0 0 .6 .7 .57 .57 0 0 0 .5-.7 .39 .39 0 0 0-.6 .1 .39 .39 0 0 0 .3 .6M181.9 83.5a.39 .39 0 0 1 .4 .5 .39 .39 0 0 1-.6 .3 .39 .39 0 0 1 0-.7l1 .1-.1 .5M182.1 91h.1M182.4 84.6l.1 .9-.9-.6h1.3M182.9 85.9l-.1 .1M183.1 90.4a.4 .4 0 0 0 0-.6 .4 .4 0 0 0-.6 .1 .4 .4 0 0 0 .1 .6M183.1 87.9l-1.3 .1 .3 .2M183.3 90.9h-.9M183.3 91.4l-1.3 .1M183.6 90.4l-1.2 .1M194.7 82.8v.5l.3 .2 .2-.6 .4-.3a.44 .44 0 0 1 .3 .5 .44 .44 0 0 1-.4 .4l-.4-.7zM194.9 84l-.1 .1a.61 .61 0 0 0 .5 .7 .61 .61 0 0 0 .7-.5 .39 .39 0 0 0-.4-.4 .39 .39 0 0 0-.4 .4 .39 .39 0 0 0 .4 .4"/>
<path d="M195 85.8l-.1 .1a.57 .57 0 0 0 .6 .6 .57 .57 0 0 0 .5-.7 .39 .39 0 0 0-.6 .1 .39 .39 0 0 0 .3 .6M195.2 90.2h.1M196 85.1l-.1 .1M196.2 89.7a.4 .4 0 0 0 0-.6 .4 .4 0 0 0-.6 0 .4 .4 0 0 0 .1 .6M196.2 87.1l-1.3 .1 .3 .3M196.4 90.1h-.9M196.4 90.6l-1.2 .1M196.8 89.6l-1.3 .1M211.4 82.1a.61 .61 0 0 1 .8-.3 .61 .61 0 0 1 .4 .7 .62 .62 0 0 1-.8 .3 .62 .62 0 0 1-.4-.7zM211.5 83.8l.1 .6h.3a.5 .5 0 0 1 .1-.6 .5 .5 0 0 1 .6-.1l.1 .5-.2 .3-.4-.2-.2-.5zM212 90.4h.1M212.2 88.1l1.1-.1 .1 .5"/>
<path d="M212.4 90.7l.3 .4M212.5 81.2l-1.2 .1 .2 .2M212.6 83.2h.1M212.8 86.9a.39 .39 0 0 1 .1 .6 .39 .39 0 0 1-.6 0 .39 .39 0 0 1 0-.6l.2 .7M212.8 85.1l-1.2 .1 .2 .3M212.8 88a.39 .39 0 0 1 .1 .6 .39 .39 0 0 1-.6 0 .39 .39 0 0 1 .1-.5M212.9 89.1a.41 .41 0 0 1 .1 .6 .41 .41 0 0 1-.6 .1 .41 .41 0 0 1 0-.6M213.1 89.1l-1.3 .1M213.2 90.3h-.9M213.2 91.1l-.8 .1M115.6 106.8h1M116.1 106.3v1"/>
<path d="M125.2 114.1h1M125.7 113.6v1.1M152.7 107.3h1M153.2 106.8v1M163.5 104.7h1M164 104.2v1M186 108.8h1M186.5 108.3v1M240.5 105.4h1M241 104.9v.9M258.1 106.8h1M258.6 106.3v1"/>
<path d="M133.5 122.3h1M134 121.8v1M150.5 136h1M150.9 135.5v1M161.1 126.4h1M161.6 125.9v1M171.4 129.6h1M171.9 129.1v1M195.7 138.5h.9M196.1 138v1M208.5 135h.4M209 134.5l-.3 .3v1"/>
<path d="M209.3 135.7l.1 .1M209.8 134.5v1.3M211.4 134.8l.3-.3v1.3M212.6 134.6a.58 .58 0 0 1 .6 .6 .58 .58 0 0 1-.6 .6l-.2-.5zM213.6 135.7l.1 .1M214.4 134.6a.58 .58 0 0 1 .6 .6 .58 .58 0 0 1-.6 .6l-.2-.5zM216.1 134.5h-.6l-.1 .6a.44 .44 0 0 1 .7 0 .44 .44 0 0 1-.1 .6 .44 .44 0 0 1-.6-.1M260.4 124.9h1M260.9 124.4v1M263.5 135.7h1M264 135.2v1M134.9 158h1"/>
<path d="M135.4 157.5v1M138.1 156.9h1M138.6 156.4v1M165.9 156.1h1M166.3 153.3h1M166.4 155.6v1M166.8 152.8v1M184.6 159.3h1M185 158.8v1M254.2 140.6h1M254.7 140.1v1M269 153.4h1"/>
<path d="M269.5 152.9v1M123.9 171.9h1M124.4 171.4v1M137.9 173.4h1M138.4 172.9v1M160.4 174.7h1M160.9 174.2v1M190.2 172.8h1M190.7 172.3v1M192.1 173.9h.9M192.6 173.4v1M193.2 171.9v.3l.7 .4a.41 .41 0 0 1-.4 .5 .41 .41 0 0 1-.5-.5l.8-.5v-.2z"/>
<path d="M194.3 172.9l.1 .1M195 171.8h.6l-.4 .5a.42 .42 0 0 1 .4 .7 .42 .42 0 0 1-.8-.2M196 171.8h.9l-.6 1.3M208.8 170.2h1M209.3 169.7v1M225.2 174h1M225.7 173.5v1M245 167.1h1M245.5 166.7v1M254.7 160.9h1M255.2 160.4v1M271.6 173h1"/>
<path d="M272.1 172.5v1M210.1 199.7l-1.2 .3M209.7 200.8a.39 .39 0 0 1 .2 .5 .39 .39 0 0 1-.5 .2 .39 .39 0 0 1-.1-.6M209.8 200.3l-.8 .2M209.9 200.8l-1.2 .2M210.1 200.2h.1M210.3 205.2l-.1 .1M210.6 202.9l.3 .2-1.2 .3M210.7 206.7l-.1 .1a.57 .57 0 0 0 .7 .6 .57 .57 0 0 0 .4-.8 .39 .39 0 0 0-.6 .2 .39 .39 0 0 0 .4 .5M210.8 203.9l.3 .2-.1 .5-1.1-.5 .1 .8M211.3 205.6l.2 .2-1.2 .3"/>
</g>
<!-- layer: 0.13 -->
<g fill="none" stroke="#000" stroke-width=".26">
<path d="M343.7 88l-12.8 46.9 4.2 1.2-9.6 1.9 4.2 1.1-12.8 46.9M354 88l-12.8 46.9 4.2 1.2-9.6 1.9 4.2 1.1-12.8 46.9M176.9 116l-1.7 3.3M179.8 111.1l-2 3.2M182.5 107.1l-1.7 2.5M214.5 105.7l-3 .5M220.1 104.9l-3.7 .6M225.7 104.2l-3.8 .5M231.3 103.5l-3.8 .4M236.2 103.2l-3.1 .1M240.6 103.5l4.1 .9M246.5 105l2.3 .5 1.9 .2v2.7"/>
<path d="M250.7 110.3l.2 3.7M251 115.9l.3 3.7M257.7 105.7l.1 4M257.9 111.6l.3 3.8M258.5 117.2l.5 3.7M168.8 136.9l-.7 3.7M170.4 131.5l-1.1 3.6M172.3 126.2l-1.3 3.5M174.4 121l-1.4 3.5M251.5 121.5l.7 3.7M252.6 127l1 3.6M254.3 132.4l1.4 3.4"/>
<path d="M256.6 137.5l1.8 3.3M259.4 122.8l.8 3.6M260.6 128.2l1 3.6M262.2 133.6l1.2 3.6M264.1 138.9l1.4 3.5M168 142.5l.3 3.7M168.9 148v.1a7.1 7.1 0 0 0 2.3 2.8M172.8 151.9l3.5 1.3M178.1 153.7l3 .6M259.5 142.3l2.1 3.1M262.5 147l1.6 3.4M262.6 157.3l-1.5 2.3"/>
<path d="M264.5 152.2v.2a5.3 5.3 0 0 1-.9 3.4M266.2 144.1l1.3 3.6M268 149.5l.5 4"/>
</g>
<!-- layer: TEXT1 -->
<g fill="#989898" stroke="#989898" stroke-width=".26">
<path d="M151.6 106.9h.2zM151.5 106.9h.3z"/>
<path d="M151.5 106.9h.4zM151.4 106.9h.5z"/>
<path d="M151.4 106.9l.6 .1zM151.3 107h.7z"/>
<path d="M151.3 107l.8 .1zM151.3 107l.8 .1z"/>
<path d="M151.3 107.1h.8zM151.3 107.1h.8z"/>
<path d="M151.2 107.1l1 .1zM151.2 107.1l1 .1z"/>
<path d="M151.2 107.2l1 .1zM151.2 107.2l1 .1z"/>
<path d="M151.1 107.3l1.1 .1zM151.1 107.3l1.1 .1z"/>
<path d="M151.1 107.4h1.1zM151.1 107.4l1.1 .1z"/>
<path d="M151.1 107.5h1.1zM151.1 107.5l1.1 .1z"/>
<path d="M151.2 107.6h1zM151.2 107.6l.9 .1z"/>
<path d="M151.2 107.7h.9zM151.2 107.7l.9 .1z"/>
<path d="M151.3 107.8h.8zM151.3 107.8h.7z"/>
<path d="M151.3 107.8h.7zM151.3 107.8l.6 .1z"/>
<path d="M151.4 107.9h.5zM151.4 107.9h.4z"/>
<path d="M151.5 107.9h.3zM151.5 107.9h.2z"/>
</g>
<!-- layer: EXISTING -->
<path d="M177.2 116.8a13.3 13.3 0 0 0 5.2 1.9 .68 .68 0 0 1-.4 1 .68 .68 0 0 1-.9-.6 12.5 12.5 0 0 0-3.9-2.3zM251 113.5l4.7-.6 1.6-.4a.4 .4 0 0 1 .6 0 .4 .4 0 0 1 0 .5 .4 .4 0 0 1-.5 .1h-2.6zM170.9 132.4l3.5 .6h1.4a.53 .53 0 0 1 .8 0 .53 .53 0 0 1-.1 .8l-2.1-.7zM251.6 121.2l3.9-.7 2.1-.7a.69 .69 0 0 1 .7-.3 .69 .69 0 0 1 .6 .5v.2a.73 .73 0 0 1-1.2 .3h-1.7zM254.6 131.4a17.6 17.6 0 0 0 6.1-2.4 .71 .71 0 0 1 .5 .9 .71 .71 0 0 1-1 .4 14 14 0 0 0-5.6 1.1zM257.8 138.3l4.6-2.5a.31 .31 0 0 1 .4-.2 .31 .31 0 0 1 .2 .4 .31 .31 0 0 1-.4 .2zM169.6 147.1l3.1-1.9 1.2-1.1a.49 .49 0 0 1 .6-.3 .49 .49 0 0 1 .4 .6 .49 .49 0 0 1-.6 .3l-1.9 .8zM261.6 145.2l2.4-1.6 .8-.8a.45 .45 0 0 1 .5-.4 .45 .45 0 0 1 .4 .6 .45 .45 0 0 1-.6 .3l-1.1 .4zM264.4 150.6l2.8-.8a.41 .41 0 0 1 .6-.3 .41 .41 0 0 1 .1 .7 .41 .41 0 0 1-.6 0z" fill="none" stroke="#989898" stroke-width=".26"/>
<!-- layer: WORK BY OWNER -->
<path d="M248 127.5l24.6-1.9 .4 5.5-24.6 1.9" fill="none" stroke="#000" stroke-width=".26"/>
<!-- layer: 0 -->
<path d="M276.4 116h-4.1l-6 11.9M265.9 126.5l.4 1.4 1.4-.5" fill="none" stroke="#000" stroke-width=".26"/>
<!-- layer: ROOFPLAN NEW -->
<g fill="none" stroke="#000" stroke-width=".26">
<path d="M218.8 118.7l.2 1.9M223.1 109.3l-4.9 .4 .5 7.1M226.9 109.1l-1.9 .1M238.1 108.3l-9.4 .7M241.8 108.1l-1.8 .1M243.1 109l-.3-4.4-41.2 2.8 4.2 63.2 41.2-2.8-.4-6M243.7 107.9l4.9-.3 .5 7.2M249.2 116.6l.1 1.9M219.1 122.4l.6 9.4M219.8 133.6l.1 1.9M220.1 137.4l.6 9.3M249.5 120.4l.6 9.3"/>
<path d="M250.2 131.6l.1 1.9M250.5 135.4l.6 9.3M220.8 148.6l.2 1.9M221.1 152.4l.5 7.1 4.9-.3M230.2 158.9l-1.8 .1M241.4 158.2l-9.3 .6M245.2 157.9l-1.9 .1M251.2 146.6l.1 1.8M251.5 150.3l.5 7.2-5 .3"/>
</g>
<!-- layer: DIMENSION -->
<g fill="none" stroke="#000" stroke-width=".26">
<path d="M211.1 51.5l1.3 7.9M213.7 55.2l-73.1 11.7M142 62.6l1.2 7.9M143.4 71.7l1.3 7.9M196.7 63.2l1.3 7.8M199.3 66.8l-57.2 9.2M74.1 99.4h8M78.1 97.4v15.1M83.3 99.4h8M87.3 97.4v12.8M293.5 99.4h8M297.5 97.4v10.3"/>
<path d="M302.7 99.4h8M306.7 97.4v13.4M74.1 110.5h8M83.3 108.2h8M293.5 105.7h8M302.7 108.8h8M302.7 156.6h8M306.7 154.6v23M74.1 175.6h8M74.1 163.3h8M78.1 161.3v16.3M83.3 175.6h8"/>
<path d="M83.3 169.5h8M87.3 167.5v10.1M293.5 175.6h8M293.5 167.1h8M297.5 165.1v12.5M302.7 175.6h8"/>
</g>
<!-- layer: 0 -->
<g fill="#000" stroke="#000" stroke-width=".26">
<path d="M212.4 54.2l-1.6 2.3 .2 .2zM212.4 54.2l.3 .2-1.7 2.3z"/>
<path d="M143.3 65.3l-1.4 2.5 1.6-2.3zM143.3 65.3l-1.4 2.5-.3-.2z"/>
<path d="M144.7 74.4l-1.4 2.5 1.7-2.3zM144.7 74.4l-1.4 2.5-.2-.2z"/>
<path d="M198 65.9l-1.6 2.3 .2 .1zM198 65.9l.3 .2-1.7 2.2z"/>
<path d="M77.2 109.4l-.3 .2 2.3 1.8zM76.9 109.6l2.3 1.8-.2 .2z"/>
<path d="M76.9 98.5l2.1 2 .2-.2zM77.2 98.3l2 2-2.3-1.8z"/>
<path d="M86.2 107.3l2.2 1.8-2-2zM86.2 107.3l2.2 1.8-.2 .2z"/>
<path d="M86.2 98.5l2 2 .2-.2zM86.2 98.5l.2-.2 2 2z"/>
<path d="M296.6 104.6l-.2 .2 2.2 1.8zM296.4 104.8l2.2 1.8-.2 .2z"/>
<path d="M296.4 98.5l2 2 .2-.2zM296.4 98.5l.2-.2 2 2z"/>
<path d="M305.8 107.7l-.2 .2 2.2 1.8zM305.6 107.9l2.2 1.8-.2 .2z"/>
<path d="M305.6 98.5l2 2 .2-.2zM305.6 98.5l.2-.2 2 2z"/>
<path d="M305.6 155.7l2 2 .2-.2zM305.8 155.5l2 2-2.2-1.8z"/>
<path d="M77.2 174.5l-.3 .2 2.3 1.8zM76.9 174.7l2.3 1.8-.2 .2z"/>
<path d="M76.9 162.4l2.1 2.1 .2-.3zM77.2 162.2l2 2-2.3-1.8z"/>
<path d="M86.2 174.7l2.2 1.8-2-2zM86.2 174.7l2.2 1.8-.2 .2z"/>
<path d="M86.2 168.6l2 2 .2-.2zM86.2 168.6l.2-.2 2 2z"/>
<path d="M296.6 174.5l-.2 .2 2.2 1.8zM296.4 174.7l2.2 1.8-.2 .2z"/>
<path d="M296.4 166.2l2 2 .2-.2zM296.6 166l2 2-2.2-1.8z"/>
<path d="M305.8 174.5l-.2 .2 2.2 1.8zM305.6 174.7l2.2 1.8-.2 .2z"/>
</g>
<!-- layer: TEXT -->
<path d="M325.4 18.3h46.6v18h-46.6z" fill="none" stroke="#f00" stroke-width=".26"/>
<g font-size="7.5">
<text x="99.4" y="168" transform="rotate(-90 99.4 168)">NAREEN PARADE</text>
<text x="27.7" y="243.2">Site Plan</text>
<text x="181.4" y="248.3">PITTWATER ROAD</text>
</g>
<g font-size="4.5">
<text x="27.5" y="250.8">No.</text>
<text x="39.3" y="250.8">: 22</text>
<text x="27.5" y="255.7">Lot.</text>
<text x="39.3" y="255.7">: 47</text>
<text x="27.5" y="260.7">DP</text>
<text x="39.3" y="260.7">: 11356</text>
<text x="27.7" y="265.7">AREA : 1334.m² (By Tittle)</text>
<text x="28.4" y="283.6">MR M AND MRS A PERCY</text>
<text x="143.5" y="283.6">22 NAREEN PARADE, NORTH NARRABEEN NSW 2101</text>
<text x="293.4" y="283.9">1: 200</text>
<text x="322.2" y="283.9">2 OF 8</text>
<text x="354.4" y="283.8">7769</text>
<text x="377.4" y="283.7">L</text>
</g>
<g font-size="4.4">
<text x="203.9" y="106.9" transform="rotate(-90 203.9 106.9)">W-B</text>
<text x="207.1" y="176.7" transform="rotate(-90 207.1 176.7)">W-B</text>
<text x="241.3" y="183.4" transform="rotate(-90 241.3 183.4)">W-B</text>
</g>
<text font-size="4" x="238.8" y="106.5" transform="rotate(-90 238.8 106.5)">W-B</text>
<text font-size="3.2" x="366.2" y="283.8">/16</text>
<g font-size="2.6">
<text x="392.6" y="17.6">T.N.</text>
<text x="401.3" y="22.2">M.N.</text>
<text x="161.1" y="61.9" transform="rotate(-9 161.1 61.9)">14.060 Proposed Approx.</text>
<text x="156" y="72" transform="rotate(-9 156 72)">10.835 Existing Approx.</text>
<text x="191.9" y="74.9">Weatherboard &amp; Fibro Cottage</text>
<text x="199.1" y="72.3">One &amp; Two Storey</text>
<text x="198.4" y="83.3">No.24</text>
<text x="203.8" y="78.2">(Tile Roof)</text>
<text x="185" y="85.7">Balcony</text>
<text x="79.7" y="92.3" transform="rotate(-90 79.7 92.3)">Approx.</text>
<text x="89.3" y="95.4" transform="rotate(-90 89.3 95.4)">(By Survey)</text>
<text x="299.5" y="96" transform="rotate(-90 299.5 96)">(By Survey)</text>
<text x="308.4" y="91.8" transform="rotate(-90 308.4 91.8)">Approx.</text>
<text x="76.7" y="98.4" transform="rotate(-90 76.7 98.4)">2.220 Proposed</text>
<text x="86.4" y="97.8" transform="rotate(-90 86.4 97.8)">1.755 Existing</text>
<text x="155.8" y="97.6">No</text>
<text x="229.3" y="97.6">fence</text>
<text x="296.5" y="98.4" transform="rotate(-90 296.5 98.4)">1.250 Existing</text>
<text x="305.5" y="98.2" transform="rotate(-90 305.5 98.2)">1.870 Proposed</text>
<text x="105" y="106.7">t.k 2.42</text>
<text x="128.4" y="105.1">Grass</text>
<text x="150.3" y="105.7">P.Pole</text>
<text x="164.5" y="103.9">6.90</text>
<text x="183.1" y="104.9">5 high</text>
<text x="187" y="107.9">9.44</text>
<text x="196.8" y="106.5">9.85</text>
<text x="206.6" y="105.5">G.M</text>
<text x="241.5" y="107.3">12.66</text>
<text x="254.5" y="102.8">91.355</text>
<text x="259.1" y="106">15.19</text>
<text x="129.3" y="113.3" transform="rotate(47 129.3 113.3)">Rendered</text>
<text x="150.9" y="112">W.M</text>
<text x="153.7" y="109.2">5.79</text>
<text x="162.2" y="114">Bushes</text>
<text x="119.2" y="116">2.47</text>
<text x="192.1" y="119.2">Balcony</text>
<text x="277.1" y="116.1">Proposed walkway</text>
<text x="277.1" y="119.1">(By Owner)</text>
<text x="127.4" y="124.2">2.56</text>
<text x="150" y="123.8" transform="rotate(-90 150 123.8)">No fence</text>
<text x="162.1" y="125.5">6.62</text>
<text x="193.7" y="125.2">Deck</text>
<text x="194" y="122.2">over</text>
<text x="253.2" y="125.8">Rock</text>
<text x="261.4" y="124.1">14.59</text>
<text x="141.5" y="126.1" transform="rotate(47 141.5 126.1)">ret.</text>
<text x="172.4" y="128.8">7.69</text>
<text x="224.7" y="130.3">Proposed First</text>
<text x="118" y="133.8" transform="rotate(-90 118 133.8)">kerb</text>
<text x="149" y="135">5.03</text>
<text x="155.4" y="134">3 high</text>
<text x="155.7" y="132" transform="rotate(-90 155.7 132)">15.435</text>
<text x="196.6" y="137.7">9.97</text>
<text x="205.5" y="134.3" transform="rotate(-90 205.5 134.3)">roof 15.42</text>
<text x="224.6" y="133.2">Floor Addition</text>
<text x="264.5" y="134.8">14.79</text>
<text x="137.5" y="138.5">Conc.</text>
<text x="171.8" y="139.9">Rocky</text>
<text x="245.7" y="139.5" transform="rotate(-90 245.7 139.5)">lip 15.34</text>
<text x="246.3" y="139.7">12.55</text>
<text x="356.2" y="140.6" transform="rotate(-90 356.2 140.6)">16.09</text>
<text x="104.2" y="148.1" transform="rotate(-90 104.2 148.1)">(20.115 Wide)</text>
<text x="159" y="144.4" transform="rotate(47 159 144.4)">wall</text>
<text x="172.8" y="148.2">3 high</text>
<text x="245.6" y="146.1">Conc.</text>
<text x="118.4" y="151.1" transform="rotate(-90 118.4 151.1)">(0.15 High)</text>
<text x="167.3" y="152.5">6.76</text>
<text x="188.6" y="152">Rocky</text>
<text x="270" y="152.5">14.70</text>
<text x="78.4" y="156.8" transform="rotate(-90 78.4 156.8)">Approx.</text>
<text x="129.1" y="157.1">2.61</text>
<text x="139.1" y="156">3.84</text>
<text x="141.1" y="160.6">Rock</text>
<text x="166.9" y="158">5.81</text>
<text x="185.5" y="161.2">6.12</text>
<text x="197.7" y="157.3">Balcony</text>
<text x="235" y="158.6">f.l 12.72</text>
<text x="75.5" y="162.4" transform="rotate(-90 75.5 162.4)">2.455 Proposed</text>
<text x="86.4" y="166.7" transform="rotate(-90 86.4 166.7)">1.210 Existing</text>
<text x="89.4" y="164.3" transform="rotate(-90 89.4 164.3)">(By Survey)</text>
<text x="119" y="165.5" transform="rotate(-90 119 165.5)">Concrete</text>
<text x="170.3" y="167.7">Conc.</text>
<text x="246" y="166.3">12.60</text>
<text x="255.7" y="162.8">14.13</text>
<text x="117.8" y="171">2.39</text>
<text x="132.1" y="172.6">3.81</text>
<text x="161.4" y="173.9">5.72</text>
<text x="184.2" y="172">6.25</text>
<text x="209.7" y="172.1">9.65</text>
<text x="219.1" y="173.2">9.92</text>
<text x="247.7" y="174">83.755</text>
<text x="257.6" y="168.7">Rock</text>
<text x="263.8" y="172.2">14.82</text>
<text x="122.4" y="176.4">AC</text>
<text x="162.6" y="178.2">Wooden</text>
<text x="176.8" y="178.2">fence</text>
<text x="210" y="178.2">Paling</text>
<text x="224.5" y="178.2">fence</text>
<text x="244.1" y="178.2">No</text>
<text x="260.6" y="178.2">fence</text>
<text x="274.8" y="174.4">8 high</text>
<text x="114.5" y="184">Bench Mark</text>
<text x="216.8" y="183.4">lip 12.36</text>
<text x="107.2" y="186.9">Cut in top of Kerb</text>
<text x="109.2" y="189.8">RL 2.495 (AHD)</text>
<text x="140.7" y="187.7">Grass</text>
<text x="203.9" y="190.3" transform="rotate(77 203.9 190.3)">roof 11.51</text>
<text x="211.4" y="189.4" transform="rotate(76 211.4 189.4)">roof 12.26</text>
<text x="244.3" y="191.2" transform="rotate(76 244.3 191.2)">lip 12.4</text>
<text x="308.3" y="191.1" transform="rotate(-90 308.3 191.1)">Approx.</text>
<text x="207.3" y="194.3">Awn.</text>
<text x="218.9" y="193.4">roof 13.07</text>
<text x="294.8" y="194.3" transform="rotate(-90 294.8 194.3)">1710 Existing</text>
<text x="297.8" y="192.3" transform="rotate(-90 297.8 192.3)">(By Survey)</text>
<text x="305.4" y="196.7" transform="rotate(-90 305.4 196.7)">3.800 Proposed</text>
<text x="167.2" y="203.6" transform="rotate(-90 167.2 203.6)">About 311</text>
<text x="192" y="203.3" transform="rotate(77 192 203.3)">roof 12.04</text>
<text x="206.4" y="200.8" transform="rotate(76 206.4 200.8)">roof 12.08</text>
<text x="219.3" y="198" transform="rotate(77 219.3 198)">ridge 14.53</text>
<text x="228.4" y="203.8">Single Storey</text>
<text x="197.7" y="209.1">Pergola</text>
<text x="225.5" y="206.8">Rendered Cottage</text>
<text x="229.2" y="209.8">(Metal Roof)</text>
<text x="233" y="212.9">No.20</text>
<text x="19.8" y="283.8">FOR:</text>
<text x="137.4" y="283.6">AT:</text>
<text x="283.1" y="283.9">SCALE:</text>
<text x="311.6" y="283.9">SHEET:</text>
<text x="340.9" y="283.9">JOB NO:</text>
</g>
<g font-size="2" fill="#545454">
<text x="326.8" y="21.6">All recommendations outlined in the “Risk</text>
<text x="326.6" y="26.8">Floor Addition at 22 Nareen Parade North</text>
<text x="326.6" y="29.4">Narrabeen” Prepared by Jack Hodgson</text>
<text x="326.8" y="24.2">Analysis &amp; Management For Proposed First</text>
<text x="326.6" y="34.6">implemented as required by owner.</text>
<text x="326.7" y="32">Consultants Pty Ltd Dated 5/7/16 are to</text>
</g>
</svg>
